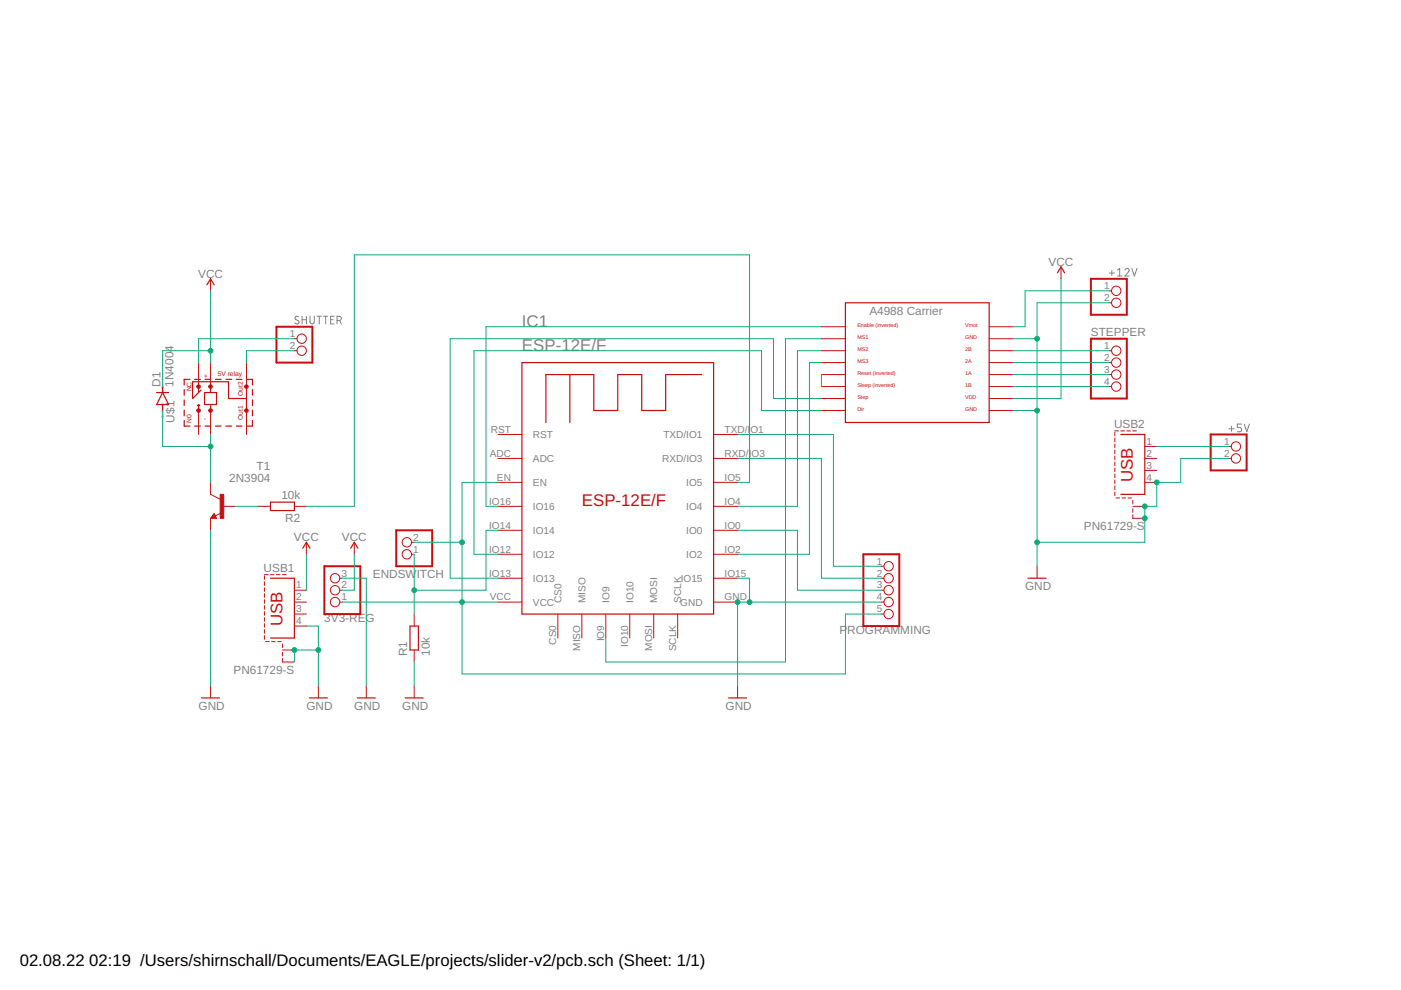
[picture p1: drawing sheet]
<svg xmlns="http://www.w3.org/2000/svg" width="297mm" height="210mm" viewBox="0 0 297 210" stroke-linecap="round" stroke-linejoin="round" font-family="sans-serif">
<g fill="none" stroke="#808080" stroke-width=".21">
<path d="M235.2 57.9h1.1M235.7 57.4v1M236.9 57.3l.5-.4v1.6M236.9 58.5h.9M238.5 57.3a.44 .44 0 0 1 .6-.4 .44 .44 0 0 1 .2 .7l-.8 .9h.9M240 56.9l.5 1.6 .6-1.6M63.3 67.2l-.2-.1a.38 .38 0 0 0-.5 .1 .38 .38 0 0 0 .1 .5l.5 .3a.4 .4 0 0 1 .1 .6 .4 .4 0 0 1-.6 0l-.2-.1M64.1 67.1v1.6M64.1 67.8h.9M65 67.1v1.6M65.7 67.1v1.1a.46 .46 0 0 0 .5 .5 .46 .46 0 0 0 .4-.5v-1.1M67.2 67.1h.9"/>
<path d="M67.7 67.1v1.6M68.6 67.1h.9M69 67.1v1.6M70.1 67.8h.5M70.8 67.1h-.7v1.6h.7M71.5 68h.4a.46 .46 0 0 0 .5-.5 .46 .46 0 0 0-.5-.4h-.4v1.6M72 68l.4 .7M260.6 90.9h1.1M261.1 90.4v1M263.2 89.9h-.9v.7h.6a.46 .46 0 0 1 .4 .5 .46 .46 0 0 1-.4 .4h-.6M263.8 89.9l.6 1.6 .5-1.6"/>
</g>
<g fill="none" stroke="#c90d0c" stroke-width=".25">
<path d="M224.2 57.8l.8-1.2 .7 1.2M43.9 60.4l.7-1.3 .8 1.3M110.7 76.9h40.6v53.3h-40.6zM120.8 79.4v10.2M148.8 79.4h-7.7v7.6h-5v-7.6h-5.1v7.6h-5.1v-7.6h-10.2v10.2M179.2 64.2h30.5v25.4h-30.5zM33.2 83.2h2.6M34.5 83.2l1.3 2.6h-2.6zM34.5 82v1.2M34.5 85.8v1.2M39.1 89.2v1.1h1.2M39.1 82.6v1.2"/>
<path d="M39.1 84.8v1.2M39.1 87v1.2M40.3 80.4h-1.2v1.2M41.3 80.4h1.2M41.3 90.3h1.2M42.1 82v1.2M42.1 85.8v1.2M42.1 85.8l-.3 .2M42.1 85.8l.3 .2M42.6 82.7l-1.8 1.8v-3.6h7.7v3.6h3.8M43.4 83.2h2.5v2.6h-2.5zM43.5 80.4h1.2"/>
<path d="M43.5 90.3h1.2M44.6 82v1.2M44.6 86v1M45.7 80.4h1.2M45.7 90.3h1.2M47.9 80.4h1.2M47.9 90.3h1.2M50.1 80.4h1.2M50.1 90.3h1.2M52.3 82v5M52.3 80.4h1.2v1.2M53.5 82.6v1.2"/>
<path d="M53.5 84.8v1.2M53.5 87v1.2M53.5 89.2v1.1h-1.2M237.6 92.1h5.1v12.7h-5.1M45.4 109.4l-.1 .2h.4l-.3-.5-.5 .7h.8M57.3 106.5h5.1v1.7h-5.1zM64.2 116.2l.8-1.2 .7 1.2M74.4 116.2l.7-1.2 .8 1.2M57.3 122.6h5.1v12.7h-5.1M86.9 132.7h1.8v5.1h-1.8zM218 122.6h3.8M42.7 148h3.8"/>
<path d="M65.6 148h3.8M75.8 148h3.8M85.9 148h3.8M154.5 148h3.8"/>
</g>
<g fill="none" stroke="#c90d0c" stroke-width=".21">
<path d="M44.6 59.1v2.6M225 56.6v2.5M42.1 76.9v5.1M44.6 76.9v5.1M52.3 76.9v5.1M62.4 71.8h.6M62.4 74.4h.6M174.2 71.8h5M174.2 74.4h5M174.2 69.3h5M174.2 76.9h5M174.2 79.4h5"/>
<path d="M209.7 71.8h5.1M209.7 74.4h5.1M209.7 69.3h5.1M209.7 76.9h5.1M209.7 79.4h5.1M235.1 74.4h.6M235.1 76.9h.6M235.1 79.4h.6M235.1 61.7h.6M235.1 64.2h.6M42.1 87v5.1M44.6 87v5.1"/>
<path d="M52.3 87v5.1M105.6 92.1h5.1M105.6 97.2h5.1M151.3 92.1h5.1M151.3 97.2h5.1M174.2 82h5M174.2 84.5h5M174.2 87h5M209.7 82h5.1M209.7 84.5h5.1M209.7 87h5.1M235.1 82h.6"/>
<path d="M236.4 91.6v.8M236.4 92.9v.7M236.4 94.1v.8M236.4 95.4v.8M236.4 96.7v.8M236.4 98v.7M236.4 99.2v.8M236.4 91.4h.7M237.6 91.4h.8M238.9 91.4h.8M240.2 91.4h.7M242.7 97.2h2.6"/>
<path d="M242.7 94.7h2.6M242.7 99.7h2.6M260.5 97.2h.6M260.5 94.7h.6M44.6 102.3v2.5l2.1 1M44.6 109.9v2.5M45.4 108.9l.5 1h-1.3zM46.9 108.8l-1.3 .6M47.2 107.4h2.5M54.8 107.4h2.5M62.4 107.4h2.6M65 115v2.5"/>
<path d="M75.1 115v2.5M87.2 117.5h.6M87.2 115h.6M105.6 102.3h5.1M105.6 107.4h5.1M105.6 112.4h5.1M105.6 117.5h5.1M151.3 102.3h5.1M151.3 107.4h5.1M151.3 112.4h5.1M151.3 117.5h5.1M236.4 100.5v.8"/>
<path d="M236.4 101.8v.7M236.4 103v.8M236.4 104.3v.8M236.6 105.6h.8M237.9 105.6h.8M239.2 105.6h.7M240.2 107.4h2.5M240.2 109.1v.8h2.5M240.2 106.1v.7M240.2 107.9v.7M242.7 102.3h2.6M56.1 122.1v.8"/>
<path d="M56.1 123.4v.7M56.1 124.6v.8M56.1 125.9v.7M56.1 127.1v.8M56.1 128.4v.8M56.1 129.7v.8M56.1 131v.7M56.1 132.2v.8M56.1 133.5v.8M56.1 134.8v.7M56.1 121.8h.7M56.3 136h.8"/>
<path d="M57.3 121.8h.8M57.6 136h.8M58.6 121.8h.8M58.9 136h.7M59.9 136.5v.8M59.9 138.3v.8M59.9 139.6v.8h2.5M59.9 121.8h.7M59.9 137.8h2.5M62.4 127.7h2.6M62.4 125.1h2.6M62.4 130.2h2.6"/>
<path d="M62.4 132.7h2.6M72 122.6h.6M72 127.7h.6M72 125.1h.6M87.8 130.2v2.5M87.8 137.8v2.6M105.6 122.6h5.1M105.6 127.7h5.1M118.3 130.2v5.1M123.4 130.2v5.1M128.4 130.2v5.1M133.5 130.2v5.1"/>
<path d="M138.6 130.2v5.1M143.7 130.2v5.1M151.3 122.6h5.1M151.3 127.7h5.1M186.9 122.6h.5M186.9 127.7h.5M186.9 125.1h.5M186.9 130.2h.5M186.9 120.1h.5M219.9 120.1v2.5M44.6 145.4v2.6M67.5 145.4v2.6"/>
<path d="M77.7 145.4v2.6M87.8 145.4v2.6M156.4 145.4v2.6"/>
<circle cx="64" cy="74.4" r=".99"/>
<circle cx="64" cy="71.8" r=".99"/>
<circle cx="236.7" cy="64.2" r=".99"/>
<circle cx="236.7" cy="76.9" r=".99"/>
<circle cx="236.7" cy="79.4" r=".99"/>
<circle cx="236.7" cy="61.7" r=".99"/>
<circle cx="236.7" cy="74.4" r=".99"/>
<circle cx="236.7" cy="82" r=".99"/>
<circle cx="262" cy="97.2" r=".99"/>
<circle cx="262" cy="94.7" r=".99"/>
<circle cx="86.3" cy="115" r=".99"/>
<circle cx="86.3" cy="117.5" r=".99"/>
<circle cx="71" cy="122.6" r=".99"/>
<circle cx="71" cy="127.7" r=".99"/>
<circle cx="71" cy="125.1" r=".99"/>
<circle cx="188.4" cy="125.1" r=".99"/>
<circle cx="188.4" cy="120.1" r=".99"/>
<circle cx="188.4" cy="122.6" r=".99"/>
<circle cx="188.4" cy="130.2" r=".99"/>
<circle cx="188.4" cy="127.7" r=".99"/>
</g>
<path d="M231.3 59.1h7.6v7.6h-7.6zM58.6 69.3h7.6v7.6h-7.6zM231.3 71.8h7.6v12.7h-7.6zM256.7 92.1h7.6v7.6h-7.6zM84 112.4h7.6v7.7h-7.6zM183 117.5h7.7v15.2h-7.7zM68.8 120.1h7.6v10.1h-7.6z" fill="none" stroke="#c90d0c" stroke-width=".42"/>
<g fill="#c90d0c" stroke="#c90d0c" stroke-width=".21">
<path d="M41.8 81.8a.38 .38 0 0 1 .6-.1 .38 .38 0 0 1-.2 .6 .38 .38 0 0 1-.5-.3l.4-.2 .1 .2v.1l-.5-.1z" fill-rule="evenodd"/>
<path d="M44.3 81.8a.38 .38 0 0 1 .6-.1 .38 .38 0 0 1-.1 .6 .38 .38 0 0 1-.5-.3l.3-.2 .2 .2-.1 .1-.4-.1z" fill-rule="evenodd"/>
<path d="M51.9 81.8a.38 .38 0 0 1 .6-.1 .38 .38 0 0 1-.1 .6 .38 .38 0 0 1-.5-.3l.4-.2 .1 .2-.1 .1-.4-.1z" fill-rule="evenodd"/>
<path d="M51.9 86.8a.38 .38 0 0 1 .6 0 .38 .38 0 0 1-.1 .6 .38 .38 0 0 1-.5-.4l.4-.1 .1 .1-.1 .2-.4-.2z" fill-rule="evenodd"/>
<path d="M44.3 86.8a.38 .38 0 0 1 .6 0 .38 .38 0 0 1-.1 .6 .38 .38 0 0 1-.5-.4l.3-.1 .2 .1-.2 .2-.3-.2z" fill-rule="evenodd"/>
<path d="M41.8 86.8a.38 .38 0 0 1 .6 0 .38 .38 0 0 1-.2 .6 .38 .38 0 0 1-.5-.4l.4-.1 .1 .1-.1 .2-.4-.2z" fill-rule="evenodd"/>
</g>
<path d="M46.7 104.8h.7v5.1h-.7z" fill="#c90d0c" stroke="#c90d0c" stroke-width=".21"/>
<g fill="none" stroke="#0dab76" stroke-width=".21">
<path d="M225 59.1v25.4h-10.2M44.6 61.7v15.2M44.6 74.4h-10.1v7.6M62.4 71.8h-20.3v5.1M62.4 74.4h-10.1v2.5M174.2 71.8h-7.7v68.6h-38.1v-5.1M174.2 69.3h-71.2v38.1h2.6M174.2 74.4h-5.1v33h-12.7M174.2 76.9h-2.6v40.6h-15.2M174.2 79.4v2.6M214.8 71.8h5.1M214.8 74.4h20.3"/>
<path d="M214.8 79.4h20.3M214.8 76.9h20.3M235.1 64.2h-15.2v55.9M235.1 61.7h-17.8v7.6h-2.5M34.5 87v7.7h10.1M44.6 92.1v10.2M156.4 97.2h17.8v25.4h12.7M156.4 92.1h20.3v28h10.2M174.2 84.5h-10.2v-12.7h-68.6v50.8h10.2M174.2 87h-12.7v-12.6h-61v43.1h5.1M214.8 87h5.1M214.8 82h20.3"/>
<path d="M245.3 94.7h15.2M260.5 97.2h-10.2v5.1h-5v5.1h-2.6v7.6h-22.8M44.6 112.4v33M49.7 107.4h5.1M65 117.5v7.6M75.1 117.5v7.6h-2.5M87.8 115h10.2M87.8 117.5v12.7M105.6 102.3h-7.6v40.6h81.2v-12.7h7.7M105.6 112.4h-2.6v12.7h-15.2M156.4 102.3h2.5v-48.3h-83.8v53.4h-10.1M156.4 112.4h12.7v12.7h17.8"/>
<path d="M65 132.7h2.5v12.7M67.5 137.8h-5.1v2.6M72.6 127.7h33M72.6 122.6h5.1v22.8M156.4 122.6h2.5v5.1M186.9 127.7h-30.5v17.7M87.8 140.4v5"/>
</g>
<g fill="#0dab76" stroke="#0dab76" stroke-width=".21">
<circle cx="219.9" cy="87" r=".51"/>
<circle cx="219.9" cy="71.8" r=".51"/>
<circle cx="242.7" cy="109.9" r=".51"/>
<circle cx="219.9" cy="115" r=".51"/>
<circle cx="242.7" cy="107.4" r=".51"/>
<circle cx="245.3" cy="102.3" r=".51"/>
<circle cx="156.4" cy="127.7" r=".51"/>
<circle cx="158.9" cy="127.7" r=".51"/>
<circle cx="62.4" cy="137.8" r=".51"/>
<circle cx="67.5" cy="137.8" r=".51"/>
<circle cx="44.6" cy="74.4" r=".51"/>
<circle cx="98" cy="127.7" r=".51"/>
<circle cx="98" cy="115" r=".51"/>
<circle cx="87.8" cy="125.1" r=".51"/>
<circle cx="44.6" cy="94.7" r=".51"/>
</g>
<g font-size="3.6" fill="#808080">
<text x="110.7" y="69.3">IC1</text>
<text x="110.7" y="74.3">ESP-12E/F</text>
</g>
<g font-size="3.6" fill="#c90d0c">
<text x="123.4" y="107.4">ESP-12E/F</text>
<text x="240.2" y="102.3" transform="rotate(-90 240.2 102.3)">USB</text>
<text x="59.9" y="132.7" transform="rotate(-90 59.9 132.7)">USB</text>
</g>
<g font-size="3.5">
<text x="4.2" y="204.7">02.08.22</text>
<text x="18.9" y="204.7">02:19 /Users/shirnschall/Documents/EAGLE/projects/slider-v2/pcb.sch (Sheet: 1/1)</text>
</g>
<g font-size="2.5" fill="#808080">
<text x="42" y="58.9">VCC</text>
<text x="222.3" y="56.3">VCC</text>
<text x="184.3" y="66.7">A4988 Carrier</text>
<text x="231.3" y="71.2">STEPPER</text>
<text x="34" y="82" transform="rotate(-90 34 82)">D1</text>
<text x="36.8" y="82" transform="rotate(-90 36.8 82)">1N4004</text>
<text x="37" y="89.6" transform="rotate(-90 37 89.6)">U$1</text>
<text x="236.2" y="90.9">USB2</text>
<text x="54.4" y="99.7">T1</text>
<text x="48.6" y="102.3">2N3904</text>
<text x="59.7" y="105.8">10k</text>
<text x="60.5" y="110.6">R2</text>
<text x="229.8" y="112.4">PN61729-S</text>
<text x="62.3" y="114.7">VCC</text>
<text x="72.5" y="114.7">VCC</text>
<text x="55.9" y="121.3">USB1</text>
<text x="79" y="122.5">ENDSW</text>
<text x="88.3" y="122.5">ITCH</text>
<text x="217.3" y="125.1">GND</text>
<text x="68.8" y="132">3V3-REG</text>
<text x="178" y="134.5">P</text>
<text x="179.6" y="134.5">ROGRAMMING</text>
<text x="49.5" y="142.9">PN61729-S</text>
<text x="86.3" y="139.1" transform="rotate(-90 86.3 139.1)">R1</text>
<text x="91.1" y="139.1" transform="rotate(-90 91.1 139.1)">10k</text>
<text x="42.1" y="150.5">GND</text>
<text x="65" y="150.5">GND</text>
<text x="75.1" y="150.5">GND</text>
<text x="85.3" y="150.5">GND</text>
<text x="153.8" y="150.5">GND</text>
</g>
<g font-size="2.1" fill="#808080">
<text x="234.1" y="61.3">1</text>
<text x="234.1" y="63.8">2</text>
<text x="61.4" y="71.5">1</text>
<text x="61.4" y="74">2</text>
<text x="234.1" y="74">1</text>
<text x="234.1" y="76.5">2</text>
<text x="234.1" y="79.1">3</text>
<text x="234.1" y="81.6">4</text>
<text x="104.1" y="91.8">RST</text>
<text x="113" y="92.9">RST</text>
<text x="140.6" y="92.9">TXD/IO1</text>
<text x="153.6" y="91.8">TXD/I</text>
<text x="159.1" y="91.8">O1</text>
<text x="243.1" y="94.3">1</text>
<text x="259.5" y="94.3">1</text>
<text x="103.8" y="96.8">ADC</text>
<text x="105.4" y="101.9">EN</text>
<text x="113" y="98">ADC</text>
<text x="140.4" y="98">RXD/IO3</text>
<text x="153.6" y="101.9">IO5</text>
<text x="153.6" y="96.8">RXD/I</text>
<text x="159.3" y="96.8">O3</text>
<text x="243.1" y="96.8">2</text>
<text x="243.1" y="99.4">3</text>
<text x="243.1" y="101.9">4</text>
<text x="259.5" y="96.8">2</text>
<text x="103.7" y="107">IO16</text>
<text x="113" y="103">EN</text>
<text x="145.5" y="103">IO5</text>
<text x="153.6" y="107">IO4</text>
<text x="103.7" y="112.1">IO14</text>
<text x="113" y="108.1">IO16</text>
<text x="113" y="113.2">IO14</text>
<text x="145.5" y="113.2">IO0</text>
<text x="145.5" y="108.1">IO4</text>
<text x="153.6" y="112.1">IO0</text>
<text x="87.6" y="117.2">1</text>
<text x="87.6" y="114.6">2</text>
<text x="103.7" y="117.2">IO12</text>
<text x="113" y="118.3">IO12</text>
<text x="145.5" y="118.3">IO2</text>
<text x="153.6" y="117.2">IO2</text>
<text x="185.9" y="119.7">1</text>
<text x="62.8" y="124.8">1</text>
<text x="72.4" y="124.8">2</text>
<text x="72.4" y="122.2">3</text>
<text x="103.7" y="122.2">IO13</text>
<text x="113" y="123.3">IO13</text>
<text x="144.3" y="123.4">IO15</text>
<text x="153.6" y="122.2">IO15</text>
<text x="185.9" y="122.2">2</text>
<text x="185.9" y="124.8">3</text>
<text x="62.8" y="127.3">2</text>
<text x="62.8" y="129.8">3</text>
<text x="72.4" y="127.3">1</text>
<text x="103.8" y="127.3">VCC</text>
<text x="113" y="128.4">VCC</text>
<text x="119" y="127.9" transform="rotate(-90 119 127.9)">CS0</text>
<text x="124.1" y="127.9" transform="rotate(-90 124.1 127.9)">MISO</text>
<text x="129.2" y="127.9" transform="rotate(-90 129.2 127.9)">IO9</text>
<text x="134.3" y="127.9" transform="rotate(-90 134.3 127.9)">IO10</text>
<text x="139.4" y="127.9" transform="rotate(-90 139.4 127.9)">MOSI</text>
<text x="144.2" y="128.4">GND</text>
<text x="144.4" y="127.9" transform="rotate(-90 144.4 127.9)">SCLK</text>
<text x="153.6" y="127.3">GND</text>
<text x="185.9" y="127.3">4</text>
<text x="185.9" y="129.8">5</text>
<text x="62.8" y="132.4">4</text>
<text x="117.9" y="136.7" transform="rotate(-90 117.9 136.7)">CS0</text>
<text x="128.1" y="136" transform="rotate(-90 128.1 136)">IO9</text>
<text x="133.2" y="137.2" transform="rotate(-90 133.2 137.2)">IO10</text>
<text x="123" y="138" transform="rotate(-90 123 138)">MISO</text>
<text x="138.2" y="138" transform="rotate(-90 138.2 138)">MOSI</text>
<text x="143.3" y="138.1" transform="rotate(-90 143.3 138.1)">SCLK</text>
</g>
<g font-size="1.4" fill="#c90d0c">
<text x="40.6" y="83" transform="rotate(-90 40.6 83)">NC</text>
<text x="44.1" y="80.2" transform="rotate(-90 44.1 80.2)">+</text>
<text x="46.2" y="79.7">5V relay</text>
<text x="51.5" y="84" transform="rotate(-90 51.5 84)">Out2</text>
<text x="40.6" y="89.6" transform="rotate(-90 40.6 89.6)">N0</text>
<text x="43.9" y="89.1" transform="rotate(-90 43.9 89.1)">-</text>
<text x="51.5" y="89.1" transform="rotate(-90 51.5 89.1)">Out1</text>
</g>
<g font-size="1.1" fill="#c90d0c">
<text x="181.8" y="69.3">Enable (inverted)</text>
<text x="181.8" y="71.8">MS1</text>
<text x="204.6" y="69.3">Vmot</text>
<text x="204.6" y="71.8">GND</text>
<text x="181.8" y="74.3">MS2</text>
<text x="181.8" y="76.9">MS3</text>
<text x="204.6" y="74.3">2B</text>
<text x="204.6" y="76.9">2A</text>
<text x="181.8" y="79.4">Reset (inverted)</text>
<text x="181.8" y="82">Sleep (inverted)</text>
<text x="204.6" y="79.4">1A</text>
<text x="204.6" y="82">1B</text>
<text x="181.8" y="84.5">Step</text>
<text x="181.8" y="87">Dir</text>
<text x="204.6" y="87">GND</text>
<text x="204.6" y="84.5">VDD</text>
</g>
<g font-size=".6" fill="#808080">
<text x="34.7" y="83.6" transform="rotate(-90 34.7 83.6)">SpiceOrder 2</text>
<text x="34.7" y="88.7" transform="rotate(-90 34.7 88.7)">SpiceOrder 1</text>
</g>
</svg>
